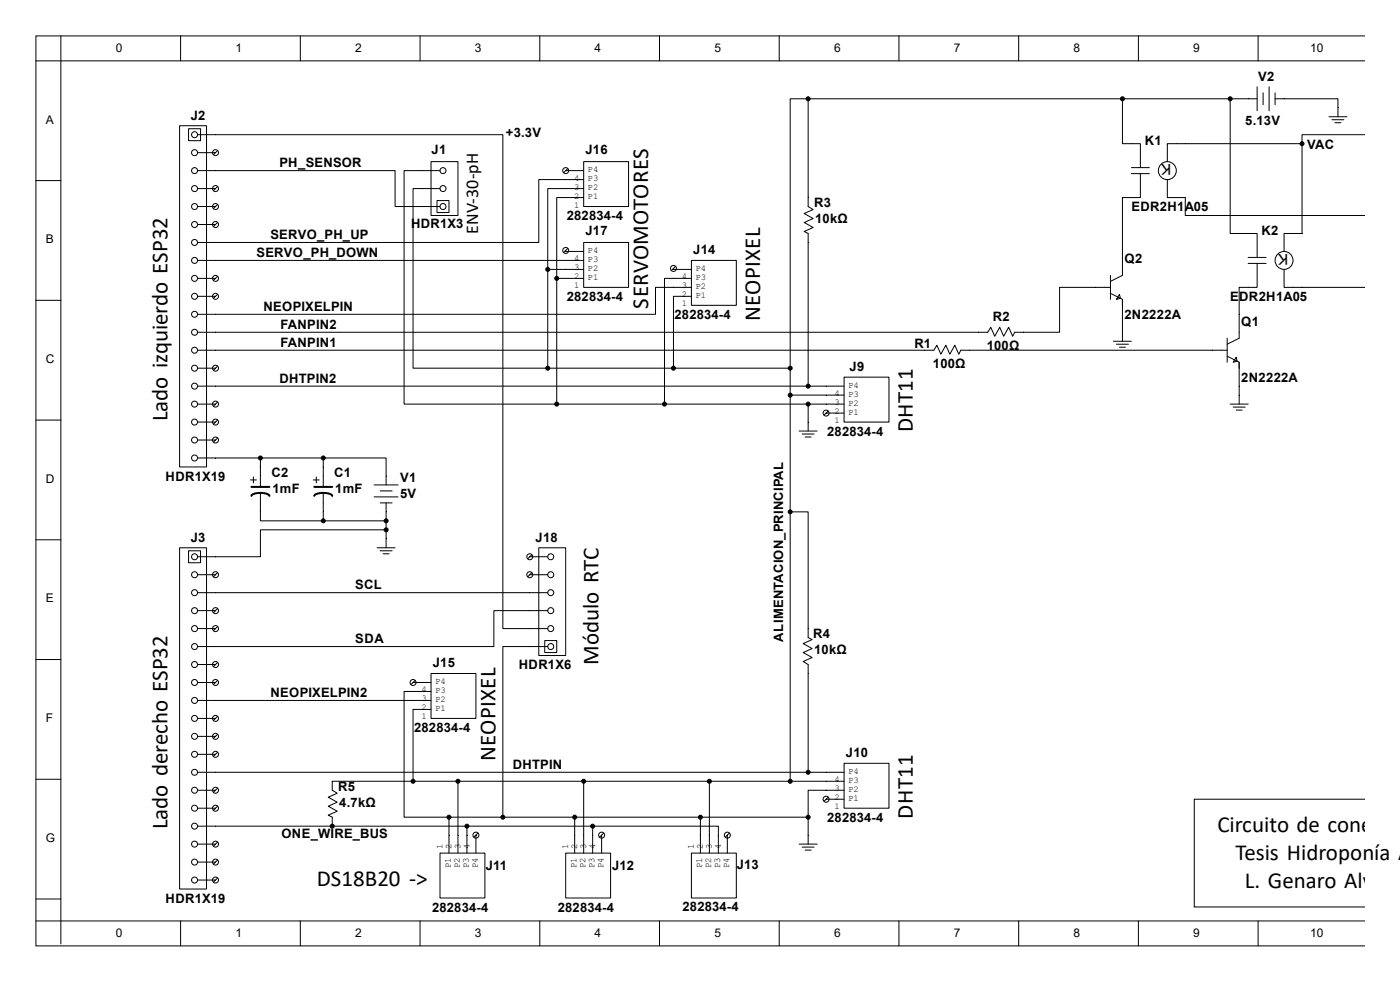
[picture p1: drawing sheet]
<svg xmlns="http://www.w3.org/2000/svg" width="297mm" height="210mm" viewBox="0 0 297 210" stroke-linecap="round" stroke-linejoin="round" font-family="sans-serif">
<g fill="none" stroke="#000" stroke-width=".21">
<path d="M7.6 12.9h281.8M12.9 7.6v192.6M38.3 7.6v5.3M63.7 7.6v5.3M89.1 7.6v5.3M114.5 7.6v5.3M139.9 7.6v5.3M165.3 7.6v5.3M190.7 7.6v5.3M216.1 7.6v5.3M241.5 7.6v5.3M266.7 18.4v5.1"/>
<path d="M266.9 7.6v5.3M268 19.7v2.5M269.2 18.4v5.1M270.5 19.7v2.5M289.4 7.6h-281.8v193.1h281.8M7.6 38.3h5.3M38.1 26.7h5.7v72.4h-5.7zM40 27.3h2.5v2.5h-2.5zM41.9 36.2h3.8M41.9 28.6h3.8M41.9 32.4h3.8M46.1 32l-.8 .8"/>
<path d="M46.1 39.6l-.8 .8M89.5 36.2h3.8M91.4 34.3h5.8v11.4h-5.8zM120 36.2h3.8M120 38.1h3.8M120.4 35.8l-.8 .8M123.8 34.3h9.5v9.5h-9.5zM264.8 21h1.9M270.5 21h1.9M41.9 43.8h3.8M41.9 40h3.8M41.9 47.6h3.8"/>
<path d="M41.9 51.4h3.8M41.9 55.2h3.8M41.9 59.1h3.8M46.1 58.6l-.8 .9M46.1 43.4l-.8 .8M46.1 47.2l-.8 .8M89.5 43.8h3.8M89.5 40h3.8M92.7 42.5h2.5v2.6h-2.5zM120 40h3.8M120 55.2h3.8M120 59.1h3.8"/>
<path d="M120 57.1h3.8M120 41.9h3.8M120 53.3h3.8M120.4 52.7l-.8 .9M123.8 51.4h9.5v9.6h-9.5zM142.9 59.1h3.8M142.9 57.1h3.8M143.3 56.5l-.8 .9M146.7 55.2h9.5v9.6h-9.5zM7.6 63.7h5.3M41.9 62.9h3.8M41.9 66.7h3.8"/>
<path d="M41.9 70.5h3.8M41.9 74.3h3.8M41.9 78.1h3.8M46.1 62.4l-.8 .9M46.1 77.7l-.8 .8M142.9 62.9h3.8M142.9 61h3.8M259.1 74.3h1.2M260.3 71.8v5M262.9 70.5v1.3l-2.6 1.2M262.9 76.8v1.3M7.6 89.1h5.3"/>
<path d="M41.9 81.9h3.8M41.9 85.7h3.8M41.9 93.3h3.8M41.9 89.5h3.8M41.9 97.2h3.8M46.1 85.3l-.8 .8M46.1 89.1l-.8 .9M46.1 92.9l-.8 .9M175.3 81.9h3.8M175.3 85.7h3.8M175.3 87.6h3.8M175.3 83.8h3.8"/>
<path d="M175.7 87.2l-.9 .9M179.1 80h9.5v9.5h-9.5zM7.6 114.5h5.3M38.1 116.2h5.7v72.4h-5.7zM40 116.8h2.5v2.6h-2.5zM41.9 118.1h3.8M79.4 102.9h5.1M79.4 105.4h5.1M80 116.2h3.8M80.6 116.8h2.6M80.6 104.1h2.6M80.6 106.7h2.6"/>
<path d="M81.3 117.5h1.2M81.9 101v1.9M81.9 106.7v1.9M81.9 114.3v1.9M7.6 139.9h5.3M41.9 121.9h3.8M41.9 125.7h3.8M41.9 129.5h3.8M41.9 133.3h3.8M41.9 137.2h3.8M46.1 121.5l-.8 .8M46.1 129.1l-.8 .9"/>
<path d="M46.1 132.9l-.8 .9M41.9 141h3.8M41.9 144.8h3.8M41.9 148.6h3.8M41.9 152.4h3.8M41.9 156.2h3.8M46.1 144.4l-.8 .8M46.1 140.5l-.8 .9M46.1 152l-.8 .8M46.1 155.8l-.8 .8M46.1 159.6l-.8 .8M87.6 144.8h3.8"/>
<path d="M87.6 148.6h3.8M87.6 150.5h3.8M87.6 146.7h3.8M88.1 144.4l-.9 .8M91.4 142.9h9.6v9.5h-9.6zM7.6 165.3h5.3M41.9 160h3.8M41.9 163.8h3.8M41.9 167.6h3.8M41.9 171.4h3.8M41.9 175.3h3.8M41.9 179.1h3.8"/>
<path d="M46.1 167.2l-.8 .9M46.1 171l-.8 .9M46.1 178.6l-.8 .9M95.2 177.2v3.8M97.2 177.2v3.8M99.1 177.2v3.8M101 177.2v3.8M101.4 176.7l-.9 .9M121.9 177.2v3.8M123.8 177.2v3.8M125.7 177.2v3.8M127.6 177.2v3.8"/>
<path d="M128.1 176.7l-.9 .9M148.6 177.2v3.8M150.5 177.2v3.8M152.4 177.2v3.8M154.3 177.2v3.8M154.7 176.7l-.8 .9M175.3 163.8h3.8M175.3 167.6h3.8M175.3 169.5h3.8M175.3 165.7h3.8M175.7 169.1l-.9 .9M179.1 161.9h9.5v9.5h-9.5z"/>
<path d="M7.6 190.7h5.3M7.6 195.4h281.8M38.3 195.4v5.3M41.9 182.9h3.8M41.9 186.7h3.8M46.1 182.5l-.8 .8M46.1 186.3l-.8 .8M63.7 195.4v5.3M89.1 195.4v5.3M93.3 181h9.6v9.5h-9.6zM114.5 195.4v5.3M120 181h9.5v9.5h-9.5z"/>
<path d="M139.9 195.4v5.3M146.7 181h9.5v9.5h-9.5zM165.3 195.4v5.3M190.7 195.4v5.3M216.1 195.4v5.3M241.5 195.4v5.3M266.9 195.4v5.3"/>
<circle cx="41.3" cy="32.4" r=".64"/>
<circle cx="41.3" cy="36.2" r=".64"/>
<circle cx="41.3" cy="28.6" r=".64"/>
<circle cx="45.7" cy="32.4" r=".64"/>
<circle cx="94" cy="36.2" r=".64"/>
<circle cx="120" cy="36.2" r=".64"/>
<circle cx="41.3" cy="59.1" r=".64"/>
<circle cx="41.3" cy="43.8" r=".64"/>
<circle cx="41.3" cy="40" r=".64"/>
<circle cx="41.3" cy="55.2" r=".64"/>
<circle cx="41.3" cy="47.6" r=".64"/>
<circle cx="41.3" cy="51.4" r=".64"/>
<circle cx="45.7" cy="59.1" r=".64"/>
<circle cx="45.7" cy="40" r=".64"/>
<circle cx="45.7" cy="47.6" r=".64"/>
<circle cx="45.7" cy="43.8" r=".64"/>
<circle cx="94" cy="40" r=".64"/>
<circle cx="94" cy="43.8" r=".64"/>
<circle cx="120" cy="53.1" r=".64"/>
<circle cx="142.9" cy="56.9" r=".64"/>
<circle cx="41.3" cy="62.9" r=".64"/>
<circle cx="41.3" cy="74.3" r=".64"/>
<circle cx="41.3" cy="70.5" r=".64"/>
<circle cx="41.3" cy="66.7" r=".64"/>
<circle cx="41.3" cy="78.1" r=".64"/>
<circle cx="45.7" cy="62.9" r=".64"/>
<circle cx="45.7" cy="78.1" r=".64"/>
<circle cx="41.3" cy="97.2" r=".64"/>
<circle cx="41.3" cy="81.9" r=".64"/>
<circle cx="41.3" cy="93.3" r=".64"/>
<circle cx="41.3" cy="85.7" r=".64"/>
<circle cx="41.3" cy="89.5" r=".64"/>
<circle cx="45.7" cy="89.5" r=".64"/>
<circle cx="45.7" cy="93.3" r=".64"/>
<circle cx="45.7" cy="85.7" r=".64"/>
<circle cx="175.3" cy="87.6" r=".64"/>
<circle cx="41.3" cy="118.1" r=".64"/>
<circle cx="41.3" cy="125.7" r=".64"/>
<circle cx="41.3" cy="129.5" r=".64"/>
<circle cx="41.3" cy="133.3" r=".64"/>
<circle cx="41.3" cy="137.2" r=".64"/>
<circle cx="41.3" cy="121.9" r=".64"/>
<circle cx="45.7" cy="133.3" r=".64"/>
<circle cx="45.7" cy="129.5" r=".64"/>
<circle cx="45.7" cy="121.9" r=".64"/>
<circle cx="41.3" cy="141" r=".64"/>
<circle cx="41.3" cy="156.2" r=".64"/>
<circle cx="41.3" cy="148.6" r=".64"/>
<circle cx="41.3" cy="152.4" r=".64"/>
<circle cx="41.3" cy="144.8" r=".64"/>
<circle cx="45.7" cy="156.2" r=".64"/>
<circle cx="45.7" cy="144.8" r=".64"/>
<circle cx="45.7" cy="141" r=".64"/>
<circle cx="45.7" cy="152.4" r=".64"/>
<circle cx="87.6" cy="144.8" r=".64"/>
<circle cx="41.3" cy="175.3" r=".64"/>
<circle cx="41.3" cy="160" r=".64"/>
<circle cx="41.3" cy="163.8" r=".64"/>
<circle cx="41.3" cy="171.4" r=".64"/>
<circle cx="41.3" cy="179.1" r=".64"/>
<circle cx="41.3" cy="167.6" r=".64"/>
<circle cx="45.7" cy="179.1" r=".64"/>
<circle cx="45.7" cy="171.4" r=".64"/>
<circle cx="45.7" cy="160" r=".64"/>
<circle cx="45.7" cy="167.6" r=".64"/>
<circle cx="101" cy="177.2" r=".64"/>
<circle cx="127.6" cy="177.2" r=".64"/>
<circle cx="154.3" cy="177.2" r=".64"/>
<circle cx="175.3" cy="169.5" r=".64"/>
<circle cx="41.3" cy="182.9" r=".64"/>
<circle cx="41.3" cy="186.7" r=".64"/>
<circle cx="45.7" cy="186.7" r=".64"/>
<circle cx="45.7" cy="182.9" r=".64"/>
</g>
<path d="M262.3 75.8l.2 .8-.9 .2z" fill="#fff" stroke="#000" stroke-width=".21"/>
<path d="M235.6 58.4v5.1M238.1 57.1v1.3l-2.5 1.3M234.3 61h1.3M238.1 63.5v1.3M257.2 74.3h1.9M260.3 75.6l2.6 1.2v5.1M262.9 66.7v3.8" fill="none" stroke="#000" stroke-width=".21"/>
<path d="M237.5 62.4l.2 .9-.8 .2z" fill="#fff" stroke="#000" stroke-width=".21"/>
<g fill="none" stroke="#000" stroke-width=".21">
<path d="M45.7 28.6h61v104.7h9.5M45.7 36.2h38.1v7.6h5.7M89.5 36.2h-3.8v49.5h32.4M120 38.1h-5.7v13.3h-68.6M171.4 21v22.8l1.1 .7-1.9 .8 1.9 1.1-1.9 .8 1.9 1.1-1.9 .8 .8 .4v32.4M171.4 21h-3.8v57.1M171.4 21h93.4M238.1 21v9.5h3.8v5.1M240 36.8h3.8M240 35.6h3.8M241.9 36.8v5.1h-3.8v15.2M247.6 38.1v3.8h3.9v3.8h37.9"/>
<path d="M261 21v28.5h5.7v5.1M272.4 21h11.4v3.8M276.2 30.5h-28.6v3.8M276.2 30.5v19h-3.8v3.8M281.9 24.8h3.8M282.6 25.4h2.5M283.2 26h1.3M289.4 28.6h-13.2v1.9M45.7 55.2h74.3M89.5 40h-1.9v38.1h28.6M116.2 57.1h3.8M116.2 57.1v21"/>
<path d="M118.1 59.1h1.9M118.1 59.1v26.6M120 40h-3.8v17.1M120 41.9h-1.9v17.2M142.9 59.1h-1.9v26.6M264.8 55.9h3.8M264.8 54.6h3.8M266.7 55.9v5.1h-3.8v5.7M272.4 57.1v3.9h17M45.7 74.3h152.4l.7-1.1 .8 1.9 1.1-1.9 .8 1.9 1.1-1.9 .8 1.9 .4-.8h53.4M116.2 78.1h51.4M142.9 61h-3.8v5.7h-93.4"/>
<path d="M142.9 62.9v15.2M167.6 78.1v87.6M234.3 61h-9.5v9.5h-9.5l-.5 .8-.8-1.9-1.1 1.9-.8-1.9-1.1 1.9-.8-1.9-.7 1.1h-163.8M235.6 62.2l2.5 1.3v8.9M236.2 72.4h3.8M236.9 73h2.5M237.5 73.7h1.3M45.7 97.2h22.9M45.7 81.9h129.6M55.2 97.2v6.1M68.6 97.2h13.3v3.8M68.6 97.2v6.1"/>
<path d="M118.1 85.7h57.2M167.6 83.8h7.7M169.5 91.4h3.9M170.2 92.1h2.5M170.8 92.7h1.3M171.4 85.7v5.7M261 85.7h3.8M261.6 86.4h2.6M262.3 87h1.2M262.9 81.9v3.8M53.1 101.8h1.3M53.8 101.2v1.2"/>
<path d="M55.2 104.6v5.9h13.4M66.5 101.8h1.2M67.1 101.2v1.2M68.6 104.6v5.9M68.6 110.5h13.3M81.9 112.4h-26.7v5.7h-9.5M81.9 108.6v5.7M112.4 118.1h3.8M112.8 117.7l-.8 .8M114.3 116.2h5.7v22.9h-5.7zM167.6 108.6h3.8v26.7l.9 .4-1.9 .8 1.9 1.1-1.9 .8 1.9 1.1-1.9 .8 1 .7v22.8M45.7 125.7h70.5"/>
<path d="M112.4 121.9h3.8M112.8 121.5l-.8 .8M115.6 135.9h2.5v2.5h-2.5zM116.2 137.2h-9.5v36.2M116.2 129.5h-11.4v7.7h-59.1M45.7 148.6h41.9M87.6 146.7h-1.9v26.7h9.5M87.6 150.5v15.2M45.7 175.3h80M45.7 163.8h129.6M95.2 173.4h76.2M95.2 173.4v3.8"/>
<path d="M97.2 165.7v11.5M99.1 175.3v1.9M121.9 173.4v3.8M123.8 165.7v11.5M125.7 175.3h26.7v1.9M125.7 175.3v1.9M148.6 173.4v3.8M150.5 165.7v11.5M169.5 179.1h3.9M170.2 179.7h2.5M171.4 173.4v5.7M175.3 165.7h-104.8v1.9l1 .7-1.9 .8 1.9 1.1-1.9 .8 1.9 1.1-1.9 .8 .9 .5v1.9"/>
<path d="M175.3 167.6h-3.9v5.8M289.4 169.5h-36v22.9h36M170.8 180.3h1.3"/>
<circle cx="247.6" cy="36.2" r="1.91"/>
<circle cx="272.4" cy="55.2" r="1.91"/>
<circle cx="112.4" cy="118.1" r=".64"/>
<circle cx="116.8" cy="118.1" r=".64"/>
<circle cx="112.4" cy="121.9" r=".64"/>
<circle cx="116.8" cy="125.7" r=".64"/>
<circle cx="116.8" cy="121.9" r=".64"/>
<circle cx="116.8" cy="137.2" r=".64"/>
<circle cx="116.8" cy="133.3" r=".64"/>
<circle cx="116.8" cy="129.5" r=".64"/>
</g>
<path d="M53.3 105.2a2.55 2.55 0 0 1 2.5-.6 1.35 1.35 0 0 1 1.3 .6M53.3 103.3h3.8M66.7 105.2a2.55 2.55 0 0 1 2.5-.6 1.35 1.35 0 0 1 1.3 .6M66.7 103.3h3.8" fill="none" stroke="#000" stroke-width=".42"/>
<g fill="#000" stroke="#000" stroke-width=".21">
<circle cx="171.4" cy="21" r=".42"/>
<circle cx="238.1" cy="21" r=".42"/>
<circle cx="261" cy="21" r=".42"/>
<circle cx="276.2" cy="30.5" r=".42"/>
<circle cx="116.2" cy="57.2" r=".42"/>
<circle cx="118.1" cy="59.1" r=".42"/>
<circle cx="116.2" cy="78.1" r=".42"/>
<circle cx="142.9" cy="78.1" r=".42"/>
<circle cx="167.6" cy="78.1" r=".42"/>
<circle cx="55.2" cy="97.2" r=".42"/>
<circle cx="68.6" cy="97.2" r=".42"/>
<circle cx="118.1" cy="85.7" r=".42"/>
<circle cx="141" cy="85.7" r=".42"/>
<circle cx="167.6" cy="83.8" r=".42"/>
<circle cx="171.4" cy="85.7" r=".42"/>
<circle cx="171.4" cy="81.9" r=".42"/>
<circle cx="68.6" cy="110.5" r=".42"/>
<circle cx="81.9" cy="110.5" r=".42"/>
<circle cx="81.9" cy="112.4" r=".42"/>
<circle cx="167.6" cy="108.6" r=".42"/>
<circle cx="70.5" cy="175.3" r=".42"/>
<circle cx="87.6" cy="165.7" r=".42"/>
<circle cx="95.2" cy="173.4" r=".42"/>
<circle cx="97.2" cy="165.7" r=".42"/>
<circle cx="99.1" cy="175.3" r=".42"/>
<circle cx="106.7" cy="173.4" r=".42"/>
<circle cx="121.9" cy="173.4" r=".42"/>
<circle cx="123.8" cy="165.7" r=".42"/>
<circle cx="125.7" cy="175.3" r=".42"/>
<circle cx="148.6" cy="173.4" r=".42"/>
<circle cx="150.5" cy="165.7" r=".42"/>
<circle cx="167.6" cy="165.7" r=".42"/>
<circle cx="171.4" cy="163.8" r=".42"/>
<circle cx="171.4" cy="173.4" r=".42"/>
</g>
<g font-size="4.9">
<text x="137.5" y="65.5" transform="rotate(-90 137.5 65.5)">SERVOMOTORES</text>
<text x="161.2" y="68.2" transform="rotate(-90 161.2 68.2)">NEOPIXEL</text>
<text x="35.5" y="89.4" transform="rotate(-90 35.5 89.4)">Lado izquierdo ESP32</text>
<text x="193.6" y="91.7" transform="rotate(-90 193.6 91.7)">DHT11</text>
<text x="127" y="141.1" transform="rotate(-90 127 141.1)">Módulo RTC</text>
<text x="105.2" y="161.5" transform="rotate(-90 105.2 161.5)">NEOPIXEL</text>
<text x="193.6" y="173.6" transform="rotate(-90 193.6 173.6)">DHT11</text>
<text x="35.5" y="175.9" transform="rotate(-90 35.5 175.9)">Lado derecho ESP32</text>
<text x="258.3" y="176.5">Circuito de conexion</text>
<text x="262.1" y="182.5">Tesis Hidroponía A</text>
<text x="67.2" y="187.9">DS18B20 -&gt;</text>
<text x="264.1" y="188.4">L. Genaro Alvarez</text>
</g>
<text font-size="3.8" x="101.4" y="49.7" transform="rotate(-90 101.4 49.7)">ENV-30-pH</text>
<g font-size="3.2">
<text x="248.5" y="34.8" transform="rotate(-180 248.5 34.8)">K</text>
<text x="273.3" y="53.8" transform="rotate(-180 273.3 53.8)">K</text>
</g>
<g font-size="2.8">
<text x="267" y="17.1">V2</text>
<text x="40.5" y="25.4">J2</text>
<text x="107.3" y="29.2">+3.3V</text>
<text x="264.2" y="26.4">5.13V</text>
<text x="59.3" y="35.5">PH_SENSOR</text>
<text x="91.6" y="32.8">J1</text>
<text x="124.2" y="32.8">J16</text>
<text x="242.9" y="30.9">K1</text>
<text x="277.3" y="31.7">VAC</text>
<text x="120.2" y="46.7">282834-4</text>
<text x="172.7" y="44">R3</text>
<text x="172.9" y="47.4">10kΩ</text>
<text x="240" y="44.8">EDR2H1A05</text>
<text x="57.4" y="50.8">SERVO_PH_UP</text>
<text x="87.2" y="48.4">HDR1X3</text>
<text x="124.2" y="49.9">J17</text>
<text x="147.1" y="53.9">J14</text>
<text x="267.6" y="49.9">K2</text>
<text x="54.4" y="54.6">SERVO_PH_DOWN</text>
<text x="238.5" y="55.8">Q2</text>
<text x="55.9" y="66">NEOPIXELPIN</text>
<text x="120.2" y="63.9">282834-4</text>
<text x="261" y="63.9">EDR2H1A05</text>
<text x="59.5" y="69.8">FANPIN2</text>
<text x="143.1" y="67.7">282834-4</text>
<text x="210.7" y="68.1">R2</text>
<text x="238.5" y="67.7">2N2222A</text>
<text x="263.3" y="69.2">Q1</text>
<text x="59.5" y="73.6">FANPIN1</text>
<text x="194" y="73.8">R1</text>
<text x="209.3" y="74.3">100Ω</text>
<text x="59.3" y="81.2">DHTPIN2</text>
<text x="180.3" y="78.7">J9</text>
<text x="197.9" y="78.1">100Ω</text>
<text x="263.3" y="81">2N2222A</text>
<text x="175.5" y="92.5">282834-4</text>
<text x="35.1" y="102">HDR1X19</text>
<text x="57.6" y="101.1">C2</text>
<text x="70.9" y="101.1">C1</text>
<text x="57.8" y="104.5">1mF</text>
<text x="71.1" y="104.5">1mF</text>
<text x="84.9" y="102.2">V1</text>
<text x="84.9" y="105.6">5V</text>
<text x="40.5" y="114.9">J3</text>
<text x="113.6" y="114.9">J18</text>
<text x="75.4" y="125.1">SCL</text>
<text x="75.4" y="136.5">SDA</text>
<text x="166.1" y="136.1" transform="rotate(-90 166.1 136.1)">ALIMENTACION_PRINCIPAL</text>
<text x="172.5" y="135.4">R4</text>
<text x="91.8" y="141.6">J15</text>
<text x="110.1" y="142">HDR1X6</text>
<text x="172.7" y="138.8">10kΩ</text>
<text x="57.4" y="147.9">NEOPIXELPIN2</text>
<text x="87.8" y="155.3">282834-4</text>
<text x="179.5" y="160.6">J10</text>
<text x="71.8" y="167.8">R5</text>
<text x="108.8" y="163.2">DHTPIN</text>
<text x="72" y="171.2">4.7kΩ</text>
<text x="59.7" y="177.8">ONE_WIRE_BUS</text>
<text x="175.5" y="174.4">282834-4</text>
<text x="103" y="184.5">J11</text>
<text x="129.8" y="184.5">J12</text>
<text x="156.3" y="184.3">J13</text>
<text x="35.1" y="191.5">HDR1X19</text>
<text x="91.7" y="193.4">282834-4</text>
<text x="118.3" y="193.4">282834-4</text>
<text x="144.8" y="193.2">282834-4</text>
</g>
<g font-size="2.5">
<text x="24.6" y="11">0</text>
<text x="50" y="11">1</text>
<text x="75.4" y="11">2</text>
<text x="100.8" y="11">3</text>
<text x="126.2" y="11">4</text>
<text x="151.6" y="11">5</text>
<text x="177" y="11">6</text>
<text x="202.4" y="11">7</text>
<text x="227.8" y="11">8</text>
<text x="253.2" y="11">9</text>
<text x="277.9" y="11">10</text>
<text x="9.7" y="26.2">A</text>
<text x="9.7" y="51.6">B</text>
<text x="9.7" y="77">C</text>
<text x="9.7" y="102.4">D</text>
<text x="9.7" y="127.8">E</text>
<text x="9.7" y="153.2">F</text>
<text x="9.7" y="178.6">G</text>
<text x="24.6" y="198.7">0</text>
<text x="50" y="198.7">1</text>
<text x="75.4" y="198.7">2</text>
<text x="100.8" y="198.7">3</text>
<text x="126.2" y="198.7">4</text>
<text x="151.6" y="198.7">5</text>
<text x="177" y="198.7">6</text>
<text x="202.4" y="198.7">7</text>
<text x="227.8" y="198.7">8</text>
<text x="253.2" y="198.7">9</text>
<text x="277.9" y="198.7">10</text>
</g>
<g font-size="1.9">
<text x="121.8" y="40.2">3</text>
<text x="121.8" y="38.3">4</text>
<text x="124.7" y="40.4">P2</text>
<text x="124.7" y="38.5">P3</text>
<text x="124.7" y="36.6">P4</text>
<text x="121.8" y="44">1</text>
<text x="121.8" y="42.1">2</text>
<text x="124.7" y="42.3">P1</text>
<text x="124.7" y="53.7">P4</text>
<text x="121.8" y="59.3">2</text>
<text x="121.8" y="57.4">3</text>
<text x="121.8" y="55.5">4</text>
<text x="124.7" y="59.4">P1</text>
<text x="124.7" y="57.5">P2</text>
<text x="124.7" y="55.6">P3</text>
<text x="144.7" y="59.3">4</text>
<text x="147.5" y="59.4">P3</text>
<text x="147.5" y="57.5">P4</text>
<text x="121.8" y="61.2">1</text>
<text x="144.7" y="65">1</text>
<text x="144.7" y="63.1">2</text>
<text x="144.7" y="61.2">3</text>
<text x="147.5" y="63.2">P1</text>
<text x="147.5" y="61.3">P2</text>
<text x="179.9" y="82.3">P4</text>
<text x="177" y="89.7">1</text>
<text x="177" y="87.8">2</text>
<text x="177" y="85.9">3</text>
<text x="177" y="84">4</text>
<text x="179.9" y="88">P1</text>
<text x="179.9" y="86.1">P2</text>
<text x="179.9" y="84.2">P3</text>
<text x="89.4" y="148.8">3</text>
<text x="89.4" y="146.9">4</text>
<text x="92.3" y="149">P2</text>
<text x="92.3" y="147.1">P3</text>
<text x="92.3" y="145.2">P4</text>
<text x="89.4" y="152.6">1</text>
<text x="89.4" y="150.7">2</text>
<text x="92.3" y="150.9">P1</text>
<text x="177" y="167.9">3</text>
<text x="177" y="165.9">4</text>
<text x="179.9" y="166.1">P3</text>
<text x="179.9" y="164.2">P4</text>
<text x="177" y="171.7">1</text>
<text x="177" y="169.8">2</text>
<text x="179.9" y="169.9">P1</text>
<text x="179.9" y="168">P2</text>
<text x="93.9" y="180.1" transform="rotate(-90 93.9 180.1)">1</text>
<text x="95.6" y="184.2" transform="rotate(-90 95.6 184.2)">P1</text>
<text x="95.8" y="180.1" transform="rotate(-90 95.8 180.1)">2</text>
<text x="97.5" y="184.2" transform="rotate(-90 97.5 184.2)">P2</text>
<text x="97.7" y="180.1" transform="rotate(-90 97.7 180.1)">3</text>
<text x="99.4" y="184.2" transform="rotate(-90 99.4 184.2)">P3</text>
<text x="99.6" y="180.1" transform="rotate(-90 99.6 180.1)">4</text>
<text x="101.3" y="184.2" transform="rotate(-90 101.3 184.2)">P4</text>
<text x="120.5" y="180.1" transform="rotate(-90 120.5 180.1)">1</text>
<text x="122.3" y="184.2" transform="rotate(-90 122.3 184.2)">P1</text>
<text x="122.4" y="180.1" transform="rotate(-90 122.4 180.1)">2</text>
<text x="124.2" y="184.2" transform="rotate(-90 124.2 184.2)">P2</text>
<text x="124.3" y="180.1" transform="rotate(-90 124.3 180.1)">3</text>
<text x="126.1" y="184.2" transform="rotate(-90 126.1 184.2)">P3</text>
<text x="126.2" y="180.1" transform="rotate(-90 126.2 180.1)">4</text>
<text x="128" y="184.2" transform="rotate(-90 128 184.2)">P4</text>
<text x="147.2" y="180.1" transform="rotate(-90 147.2 180.1)">1</text>
<text x="149" y="184.2" transform="rotate(-90 149 184.2)">P1</text>
<text x="149.1" y="180.1" transform="rotate(-90 149.1 180.1)">2</text>
<text x="150.9" y="184.2" transform="rotate(-90 150.9 184.2)">P2</text>
<text x="151" y="180.1" transform="rotate(-90 151 180.1)">3</text>
<text x="152.8" y="184.2" transform="rotate(-90 152.8 184.2)">P3</text>
<text x="152.9" y="180.1" transform="rotate(-90 152.9 180.1)">4</text>
<text x="154.7" y="184.2" transform="rotate(-90 154.7 184.2)">P4</text>
</g>
</svg>
